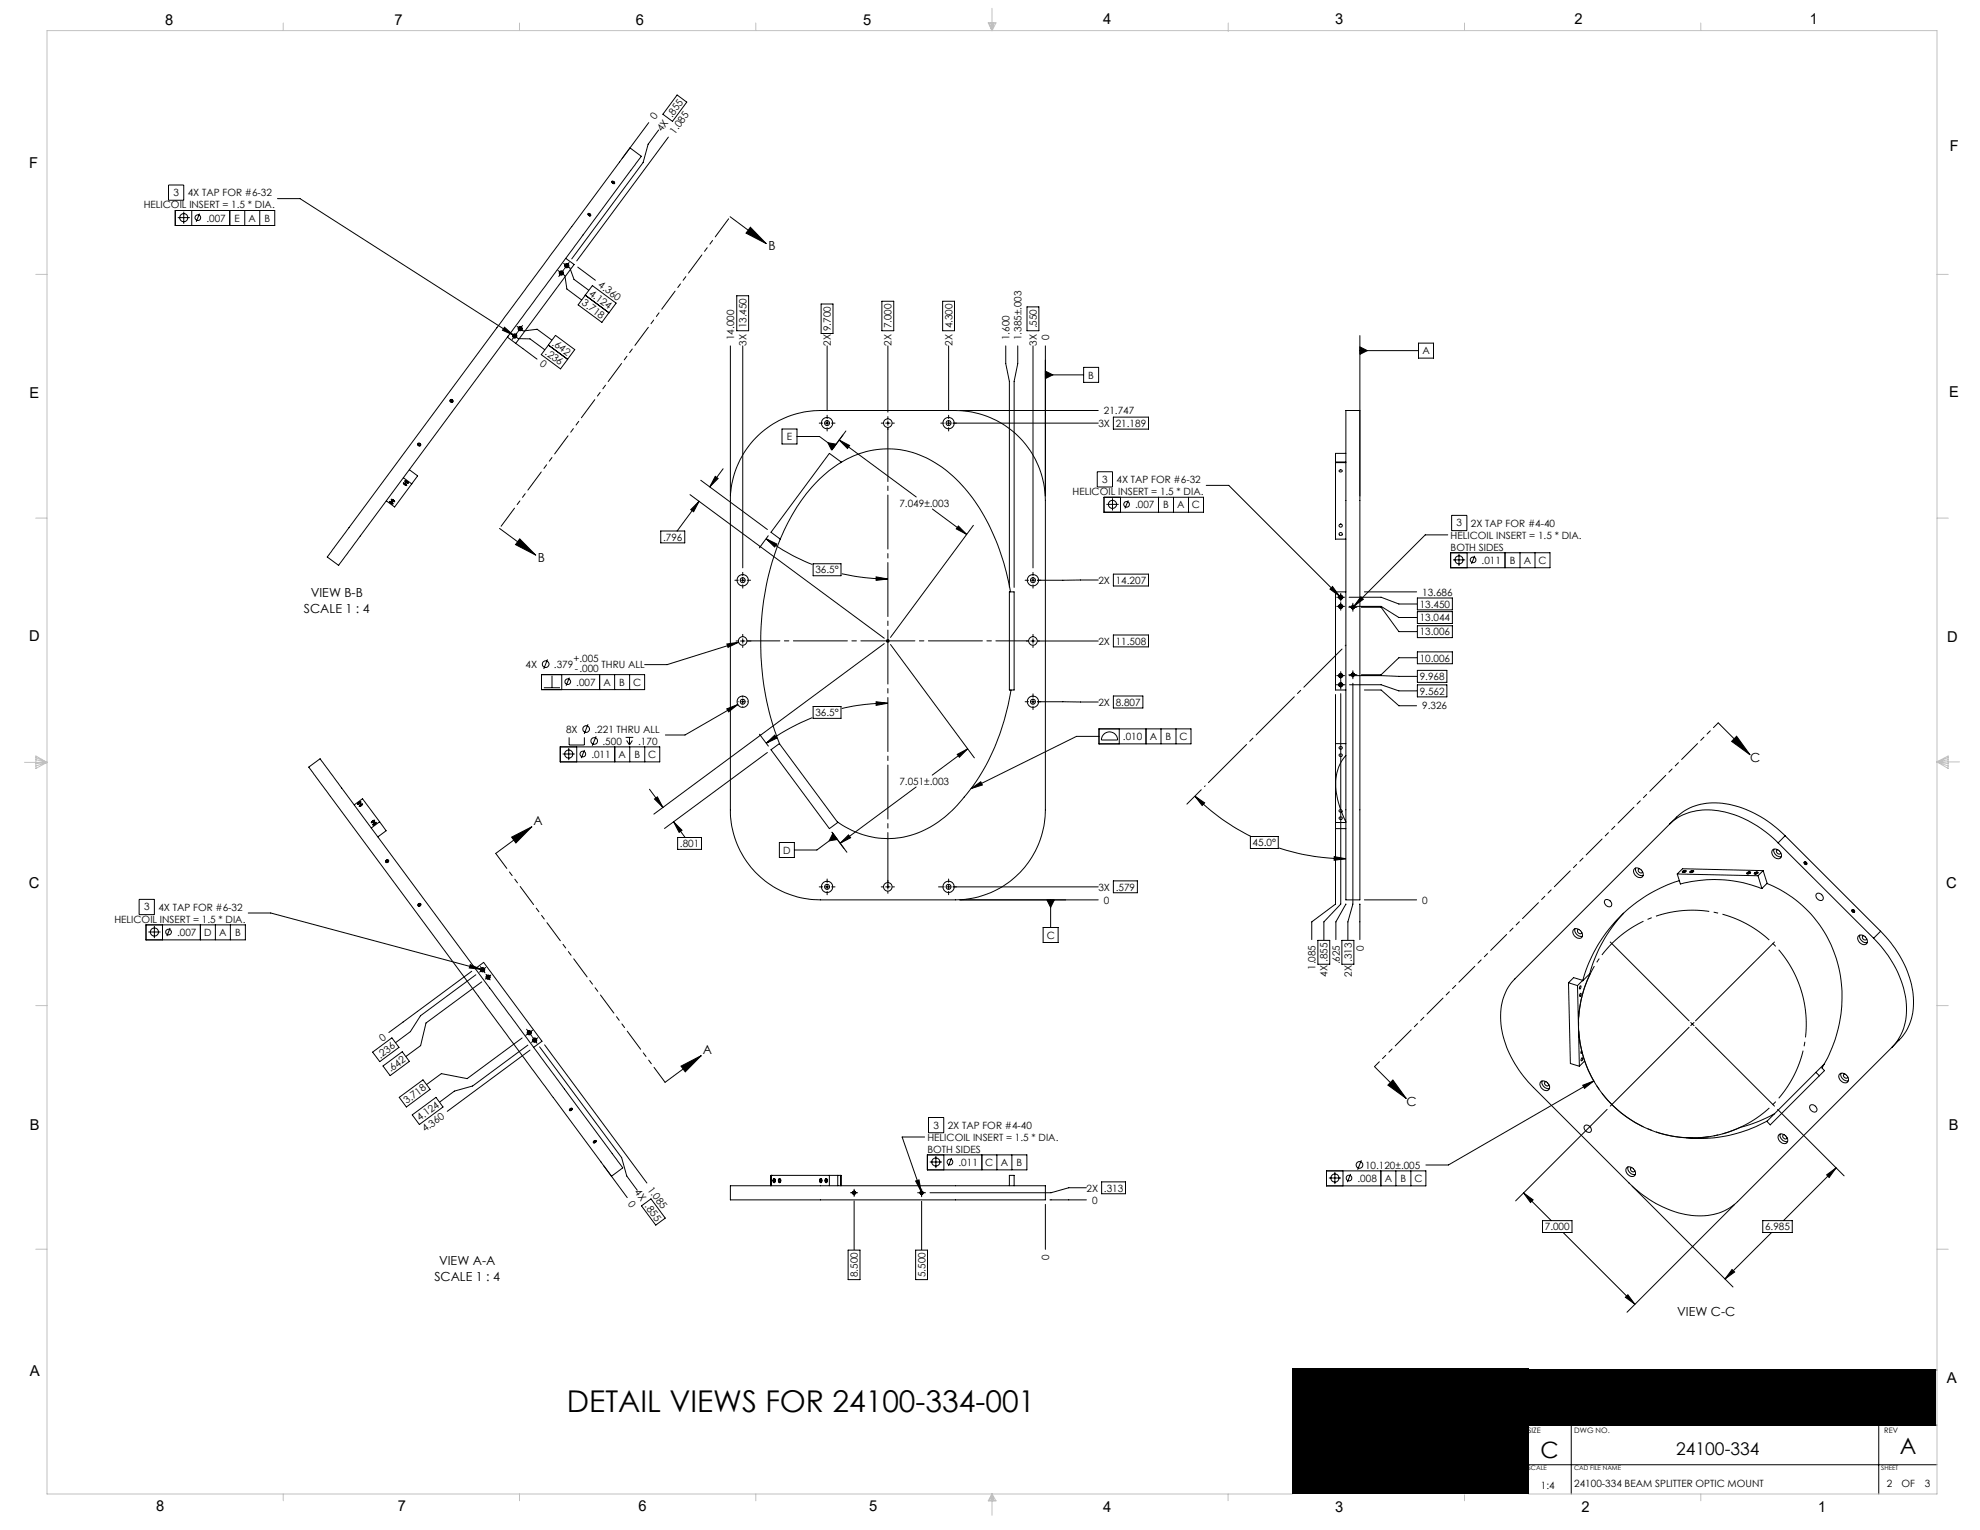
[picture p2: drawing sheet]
<svg xmlns="http://www.w3.org/2000/svg" width="559mm" height="432mm" viewBox="0 0 559 432" stroke-linecap="round" stroke-linejoin="round" font-family="sans-serif">
<g fill="none" stroke="#000" stroke-width=".28">
<path d="M183.1 34.6l-7.5 10.1M185.9 36.7l-3 4-1.4 5.2-20.1 27.2M188.6 38.7l-25.8 34.9M191.1 26.8l2.7 2-4 5.5-2.7-2.1zM47.6 52.2h4.3v4.3h-4.3zM49.5 59.4h28v4.2h-28zM51.9 59.7v3.4M54.1 59.4v4.2M64.8 59.4v4.2M69.1 59.4v4.2M73.3 59.4v4.2M78.3 56.1h6.4l60.2 38.5"/>
<path d="M172.7 51.2l.3-.1a.42 .42 0 0 1 .4 .3 .42 .42 0 0 1-.1 .5l-.6-.4zM172.8 51.2a.35 .35 0 0 1 .4 .1 .35 .35 0 0 1 0 .5l-.3-.2zM177.8 41.8l3.2 2.3-.1 .1-85.3 115.4-3.2-2.5zM50.2 61.4h3.4M56.3 60.3l-.9 2.3M157.4 76.3l1 .7M158.1 77.1l.4 .3M158.1 77l.3 .1M158.4 77.1l.2 .2M158.4 77l-.7 1M158.4 77l1 .8M159.1 74.3l.8 .7"/>
<path d="M159.1 76.1l-.7 .9M159.4 77.8l.6 3.8 4 3M159.7 72.9l2.3 1.7-16.4 22.3M159.9 75l-.6 .8M159.9 75l.9 .6M160.6 74.1l-.7 .9M160.8 75.6l1.2 3.2 4 3M163.1 75.4l4.9 3.7M166 60.3a.43 .43 0 0 1 .6 0 .43 .43 0 0 1-.2 .7l-.5-.5zM166 60.3h.2a.33 .33 0 0 1 .4 .2 .33 .33 0 0 1-.1 .4l-.4-.2zM206.1 61.2l10.2 7.6M211.8 64.1l4.5 4.7-5.8-3z"/>
<path d="M142.4 92.4l2.5 2.2-3.1-1.4zM143.2 95.1l2.4 1.8M144.3 94.1l1 .7M145.3 94.8l-.8 1M145.3 94.8l1 .8M145.6 96.9l6 4.5M145.9 92.1l.9 .6M146 93.8l-.7 1M146.3 95.6h3.3l4 3M146.6 92.5l.5 .4M146.8 92.7l-.6 .9M146.8 92.7l.9 .7 3.9-.5 4 3"/>
<path d="M147.5 91.9l-.7 .8M154.8 97.4l-2 2.7 5.4 4 2-2.7M154.8 97.4l5.4 4M154.8 97.4l2-2.7 5.4 4-2 2.7M165.2 83.3l6.6 5-1.9 2.7-6.7-5zM167.2 80.6l6.7 4.9-2 2.8-6.7-5zM206.1 97.6v42.4M207.9 83.5h3.4v9.8h-3.4zM209.6 97.6v62.7M231.7 85.8h3.4v8.3h-3.4zM233.4 97.6v18.3M248.9 85h3.3v8.3h-3.3z"/>
<path d="M250.6 97.6v18.7M266 85h3.4v8.3h-3.4zM267.7 97.6v18.3M283.8 97.6v5l1.1 5v58.2M287.2 97.6v5l-1 5v58.2M289.8 86.6h3.4v6.7h-3.4zM291.5 97.6v62.7M295 97.6v42.4M383.8 97.9l2.1 1.1-2.1 1zM383.8 99h16.5M383.8 94.7v45.3M400.3 96.8h4.3v4.3h-4.3z"/>
<path d="M231.2 119.4h1M232.8 119.4h1.3M233.4 117.2v.9M233.4 118.8v1.3M234.7 119.4h1M248.7 119.4h.6M249.9 119.4h1.3M250.6 117.6v.5M250.6 118.8v1.3M251.8 119.4h.6M265.5 119.4h1M267.1 119.4h1.3"/>
<path d="M267.7 117.2v.9M267.7 118.8v1.3M269 119.4h.9M269 119.4h41M270.9 115.9h39.1M295 104.7l2.1 1.1-2.1 1.1zM295 105.8h10.8M295 101.6v38.4M305.8 103.7h4.3v4.2h-4.3zM314.2 117.7h9.9v3.4h-9.9zM379.8 115.9h4v138.1h-4zM113.8 136.3l.4 .1 .6 .6-.5-.2z"/>
<path d="M113.8 134.8l2.4 1.8M114 136.3l.7 .6-.5-.2zM114.1 136.5l.5 .4zM114.3 135.7l.6 .3 .3 .4zM114.4 135.7l.7 .6-.6-.3zM114.5 135.9l.5 .3zM115.5 132.6l2.4 1.7-1.7 2.3M116.2 136.6l-4.8 6.5-2.4-1.7M194.7 139.6l54.9 40.5M197.8 135.5l18.8 13.9M201.9 134.4l.8 .6-2.4 2.4zM204.1 132.3l-3.8 5.1"/>
<path d="M213.2 123.6a25.6 25.6 0 0 1 18.3-7.7h38.1a25.5 25.5 0 0 1 25.4 25.4v87.3a25.4 25.4 0 0 1-25.4 25.4h-38.1a25.4 25.4 0 0 1-25.4-25.4v-87.3a25.2 25.2 0 0 1 7.1-17.7zM220.7 121.1h4.2v4.2h-4.2zM224.9 123.2h6.4l4 3M233.4 120.7v.9M233.6 125l2.4 .3-1.3 1.7zM236.8 124.2l3 1.5-.6 .9zM236.8 124.2l21.8 16.1M237.3 130.6a43.7 43.7 0 0 0-16.6 20.4l-.5 1.2M237.3 130.6a25 25 0 0 1 29.3 1.8 50.1 50.1 0 0 1 16.3 25.2l1.1 4 1.2 5.4M237.3 130.6l.1-.2-3.3-2.4-16.5 22.2 2.6 2M238.7 121.6l-3.9 5.3 3.1-4.1M250.6 120.7v.5"/>
<path d="M267.7 120.7v.9M309.7 133.1h4.3v4.3h-4.3zM340.4 137h6.4l31.2 31.2M376.9 130.6v21.6h2.9M376.9 130.6h2.9M376.9 130.4h2.9M378 132.7a.43 .43 0 0 1 .7-.1 .43 .43 0 0 1 0 .6 .43 .43 0 0 1-.7-.1zM379.8 128h-2.9v2.6M110 141.5l.5 .2 .4 .5-.6-.3zM110.1 141.6l.7 .5-.5-.2zM110.2 141.6l.5 .5zM110.5 140.9l.9 .7-.7-.3z"/>
<path d="M110.5 141l.8 .5-.5-.2zM110.7 141l.5 .4zM141 149.1l10.2 7.6M146.7 152.1l4.5 4.6-5.7-3zM186.5 149.9h6.8v3.3h-6.8zM194.9 143.8l2.4-2.3-1.5 2.9zM197.3 141.5l-6.2 8.4M216.2 152l3 1.5-.6 .9zM216.2 152l3.8 2.7 3 1.7 6.3 2.9M216.8 151.2l-2.5 3.4M220.2 152.2a79.8 79.8 0 0 0-.2 57.7M229.5 159.1h7.8v3.4h-7.8z"/>
<path d="M263.1 143.7l9.7 7.1M270.5 148.4l2.3 2.4-2.9-1.5zM274.7 148.3l-23.4 31.6M311.6 140.3h28.1v4.3h-28.1zM312.2 142.3h3.5M314 140.6v3.5M316.2 140.3v4.3M318.4 141.2l-.9 2.3M327 140.3v4.3M331.2 140.3v4.3M335.4 140.3v4.3M378.2 148h.3"/>
<path d="M408.6 151h-6.4l-20.1 20.1M409.4 156h28v4.2h-28zM409.7 145.5h4.3v4.3h-4.3zM410.1 158h3.4M411.8 156.3v3.4M414.1 156v4.2M416.2 156.9l-.9 2.2M424.7 156v4.2M429 156v4.2M433.2 156v4.2M207.4 163.8h1M209 163.8h1.3"/>
<path d="M209.6 161.5v1M209.6 163.1v1.3M209.6 165v1M209.6 179v.6M210.9 163.8h.9M237.6 161.9l6.4 1.1 6.6 .4M247.3 162.8l3.3 .6-3.3 .4zM284.9 167h1.3v27.7h-1.3zM289.3 163.8h1M290.9 163.8h1.3M291.5 161.5v1M291.5 163.1v1.3"/>
<path d="M291.5 165v1M291.5 179v.6M310 163.7l-17.2 .1M314.2 162h9.9v3.4h-9.9zM314.2 179.2h9.9v3.4h-9.9zM376.1 165.5l1.9 2.7-2.6-1.9zM377.3 168.6h2.2M377.3 171.1h2.2M378.4 167.5v2.2M378.4 170v2.2M379.8 167h-2.9v27.7h2.9M380.7 171.4h2.2"/>
<path d="M380.8 168.6h9l5 1.9h5M380.8 171.1h9l5 3.2h5M381.8 170.3v2.2M384.1 168.4l.7 .7-2.7 2zM384.2 171.4h5.6l5 6.9h5M385.1 167h14.7M400 168.8h9.9v3.3h-9.9zM400 172.6h9.9v3.4h-9.9zM400 176.6h9.9v3.4h-9.9zM152.8 190.4h29.1v4.2h-29.1zM153.5 194.1h4.5M154.5 186.1l-1 2.7"/>
<path d="M155.8 190.7v3.4M158.5 190.4v4.2M160.7 191.2l-.9 2.3M169.2 190.4v4.2M173.5 190.4v4.2M177.7 190.4v4.2M205.1 181.8l3.4-.5-3 1.4zM207.8 180.9h.6M208.2 198.8l-14.9 8.6h-5.5M208.3 198h.1M208.5 181.3l-20.2 6.3h-6.4M209 180.9h1.3"/>
<path d="M209 198h1.3M209.6 180.3v1.2M209.6 182.2v.5M209.6 196.7v.1M209.6 197.4v1.3M209.6 199.3v.1M210.9 180.9h1M210.9 198h.1M229.5 199.4h7.8v3.3h-7.8zM247.3 198l3.3 .5-3.3 .6zM249.6 181.6l-65.1 48.2M250 180.9h1.1"/>
<path d="M250.2 180.5l.7 .8M250.6 198.5l-6.6 .3-6.4 1.2M250.6 180.4v1M250.9 180.5l-.7 .8M251.3 181.9l23.7 32M285.3 194.7a60.2 60.2 0 0 1-16.6 34 24.9 24.9 0 0 1-24.1 7.2 25.5 25.5 0 0 1-8.3-3.9M289.3 198h1M289.7 180.9h.6M290.9 180.9h1.3M290.9 198h1.3M291.5 180.3v1.2M291.5 182.2v.5"/>
<path d="M291.5 195.8v1M291.5 197.4v1.3M291.5 199.3v1M292.8 198l17.2 .1M310 180.9h-17.2M314.2 196.4h8.3v3.4h-8.3zM376.9 196v59.2l-6.7 5v5M377.2 193.3h2.4M377.3 190.7h2.2M378.4 195.8v59.4l-4.8 5v5M378.4 189.5v2.3M378.4 192v2.5"/>
<path d="M380.7 190.4h2.2M380.8 190.7l19 .2M380.9 193.3h8.9l5 1.7h5M381.8 192.8v62.4l-1.4 5v5M381.8 189.3v2.3M385.1 194.7h4.7l5 4.5h5M399.8 185.6h-5l-5 4.8h-5.6M400 193.3h8.3v3.4h-8.3zM400 184h9.9v3.3h-9.9zM400 189.2h8.3v3.4h-8.3zM87.1 216.5l3.2-2.4 85.5 115.5-3.3 2.3zM158.1 210.8h28.1v4.2h-28.1z"/>
<path d="M158.8 212.8h3.4M160.5 211.1v3.4M160.6 208.1v2.2h4.3v-2.2M162.8 210.8v4.2M165 211.7l-1 2.3M165.9 204.4l-1 2.7M168.2 207.8l-1.1 2.7M173.5 210.8v4.2M176.6 208.1h2.1M176.8 209l.9 1.3M177.7 208.1v2.2M177.7 210.8v4.2"/>
<path d="M178.5 209l-.8 1.3M182 210.8v4.2M205.1 200.1l3.1-1.3-2.6 2.1zM214.3 207.2l2.6 3.4M216.3 209.8l2.4-2.3 .6 .8zM216.6 212.4l-29.1 21.4M217.6 211.6l2.4-1.7 16.4 22.2-2.3 1.8zM229.3 202.5l-7.3 3.5-5.7 3.8M270.2 212.9l2.9-1.6-2.3 2.4zM273.1 211.3l-10 7.5M310.2 207.8h-6.4l-29.8 14.8M311.5 207.3a2.31 2.31 0 0 1 2.5-.6 2.31 2.31 0 0 1 1.4 2.1h-4.6l.3-1z"/>
<path d="M315.9 205.7v4.2h-5.7v-4.2h25.9v4.2h-25.9M323.4 205.7v4.2M327.7 205.7v4.2M331.9 205.7v4.2M376.9 209.9h2.9M379.8 213.2a13.6 13.6 0 0 0-2 13.4l.6 1.9M484.9 204l9 9M490.1 207.8l3.8 5.2-5.2-3.8zM100 227.2l2.3-1.8 4.8 6.5M101.1 226.7l.8-.4-.3 .4-.6 .3zM101.2 226.7l.5-.3-.6 .5zM101.2 226.6l.6-.2-.8 .5z"/>
<path d="M101.5 227.4l.8-.5-.6 .6-.3 .1zM101.6 227.3l.5-.3-.3 .4h-.2zM101.6 227.2l.6-.2-.7 .5zM105 231.8l.7-.3-.3 .5-.6 .2zM105 231.9l.6-.3-.6 .5h-.2zM105 231.9l.5-.2-.3 .3zM105.4 232.4l.8-.3-.3 .5-.6 .2zM105.5 232.4l.6-.2-.8 .5zM105.6 232.4l.4-.1-.6 .4zM107.1 231.9l1.9 2.6-2.4 1.7M107.1 231.9l-2.3 1.8M144.4 236.3l5.7-3-4.5 4.6z"/>
<path d="M150.1 233.3l-10.2 7.6M183.3 222.7l3.8 5.2M184.7 225.5l.8-.6 1.6 3zM190.1 232l2.4 2.3-.8 .6zM190.1 232l3.3 4.4M191.2 236.4h6.8v3.3h-6.8zM220 237.8h4.2v4.2h-4.2zM235.1 235.2l1.2 1.7-2.3 .4zM235.7 236.1l-5.2 3.8h-6.3M237.1 238l2.4-2.4 .6 .8zM238.2 239.5l-3.4-4.6 4.2 5.6M258.6 222.1l-21.5 15.9"/>
<path d="M274 222.6l2.8-2 .4 .9zM337.2 224.7l2.8 1.9-.7 .7zM337.2 224.7a59.4 59.4 0 0 0 15.9 11.4M339 222.9l-4 4M352.9 236.1h7.9v3.4h-7.9zM361 239.3a62.2 62.2 0 0 0 18.8 3.1M376.9 232.1h2.9M376.9 233.9h2.9M378.4 228.5h.1a.35 .35 0 0 1 .3 .3 .35 .35 0 0 1-.2 .4M378.4 228.5a.41 .41 0 0 0-.5 .5 .41 .41 0 0 0 .7 .2M378.6 229.2l1.2 2.8M471.2 232.6l-43.7 43.7a16.4 16.4 0 0 0-3.4 15.6 32.2 32.2 0 0 0 8.7 15l26.9 27a29.1 29.1 0 0 0 21.3 9.2 14.4 14.4 0 0 0 9.4-4l43.6-43.6"/>
<path d="M471.2 232.6a16.6 16.6 0 0 1 16.5-3.2 32.5 32.5 0 0 1 14.1 8.5M471.2 232.6l1.9-2a16.6 16.6 0 0 1 16.6-3.2 32.1 32.1 0 0 1 14.1 8.5M500.3 239.8a1.68 1.68 0 0 1 1.9 .4 1.68 1.68 0 0 1 .2 2 1.73 1.73 0 0 1-1.8-.5 1.73 1.73 0 0 1-.3-1.9zM500.6 239.7a1.82 1.82 0 0 0 2.1 2.1M501.8 239.9a.63 .63 0 0 0-.2 .9 .63 .63 0 0 0 .9 0l.1-.1M501.8 237.9l27 26.9M503.8 235.9l-2 2M503.8 235.9l27 26.9M39.3 253.8h4.3v4.3h-4.3zM70.1 257.7h6.3l59.3 15.9M231.2 250.3h1M232.8 250.3h1.3"/>
<path d="M233.4 248.1v.9M233.4 249.7v1.2M233.4 251.6v.9M234.7 250.3h1M248.7 250.3h.6M249.9 250.3h1.3M250.6 248.5v.5M250.6 249.7v1.2M250.6 251.6v.5M251.8 250.3h.6M264.9 250.3h1.6M267.1 250.3h1.3"/>
<path d="M267.7 248.1v.9M267.7 249.7v1.2M267.7 251.6v.9M269 250.3h.9M269 250.3h41M270.9 254h29.8M270.9 254h39.1M295.5 254h2.1l-1.1 2.1zM296.5 254v7.8M314.2 248.6h6.8v3.4h-6.8zM376.6 241.8l3.2 .6-3.3 .4zM379.8 255.2l-2.8 5v5"/>
<path d="M383.8 255.2v10M385.1 254h14.7M453 254a1.23 1.23 0 0 1 1.5 .3 1.23 1.23 0 0 1 .1 1.5 1.32 1.32 0 0 1-1.4-.4 1.32 1.32 0 0 1-.2-1.4zM458.2 257.7a40.7 40.7 0 0 0-9.5 17.1M461.3 245.1a1.67 1.67 0 0 1 1.9 .5 1.67 1.67 0 0 1 .2 1.9 1.7 1.7 0 0 1-1.9-.4 1.7 1.7 0 0 1-.2-2zM461.6 245a1.9 1.9 0 0 0 2.1 2.1M462.7 245.2a.6 .6 0 0 0-.1 .9 .6 .6 0 0 0 .9-.1M473.4 246.7l.8 2.8a36.9 36.9 0 0 1 23 1.3M473.4 246.7l22.7 .5M474 248.5a41.2 41.2 0 0 0-27.3 28.3M474.8 246l.4-.3a.36 .36 0 0 1 .4-.1 .36 .36 0 0 1 .3 .3l-.4 .2a.45 .45 0 0 1-.7-.1zM474.9 245.9l.9-.2-.1 .3-.5 .2-.3-.1z"/>
<path d="M475 246l.1-.1a.27 .27 0 0 1 .3-.2 .27 .27 0 0 1 .2 .3l-.3 .1zM476.9 246.1l.4-.3a.36 .36 0 0 1 .4-.2 .36 .36 0 0 1 .3 .4l-.7 .3h-.3zM477.1 246l.6-.3 .2 .2-.7 .3zM477.1 246h.1a.27 .27 0 0 1 .3-.2 .27 .27 0 0 1 .2 .2l-.4 .2zM493 246.3l1-.2-.3 .5a.4 .4 0 0 1-.4 .1 .4 .4 0 0 1-.3-.4zM493.1 246.3l.5-.2 .4 .1-.6 .4h-.3zM493.3 246.3l.5-.1-.3 .3h-.3zM495.1 246.4l.4-.2a.4 .4 0 0 1 .4-.1 .4 .4 0 0 1 .3 .2l-.3 .3a.4 .4 0 0 1-.5 .2 .4 .4 0 0 1-.3-.4zM495.3 246.4l.6-.1-.3 .3zM495.3 246.3l.7-.1a.44 .44 0 0 1-.3 .4 .44 .44 0 0 1-.5-.1zM496.1 247.2l1.1 3.6M497.6 245.7l1.1 3.6-1.5 1.5"/>
<path d="M497.6 245.7l-22.8-.5-1.4 1.5M497.6 245.7l-1.5 1.5M498.7 249.3a34.5 34.5 0 0 1 20.1 41.1 40.1 40.1 0 0 1-4.6 11l.7 .8-15.3 15.3-.9-1 16.2-16.3M509.2 243.3a.43 .43 0 0 1 .6 .1 .43 .43 0 0 1-.2 .6l-.4-.2zM512.6 252.4a1.2 1.2 0 0 1 1.5 .1 1.2 1.2 0 0 1 .1 1.6 1.37 1.37 0 0 1-1.6-1.7zM41.2 261h28.1v4.3h-28.1zM41.9 263h3.4M43.6 261.3v3.5M45.9 261v4.3M48 261.9l-.9 2.3M56.6 261v4.3M60.8 261v4.3"/>
<path d="M65 261v4.3M132.7 272.2l3 1.4-3.3-.4zM133.1 274.1l-23.4 17.3M134.2 273.4l2.3-1.8 16.5 22.3-2.4 1.7M134.3 275.1l-15.6 11.6-2.9 4.4-4 3M135.6 272.8l.6 .9M136 277.1l-15.8 11.6-1.5 6.4-4 3M136.2 273.7l.7 .9M136.2 273.7l-.9 .7M137.1 273l-.9 .7M137.2 275l.6 .8M137.8 275.8l.5 .7"/>
<path d="M137.8 275.8l-.9 .5M138.1 275.7l-.6 .3M138.5 275.2l-.7 .6M294.4 261.8h4.2v4.2h-4.2zM371.9 265.4h3.4v6.7h-3.4zM378.7 265.4h3.4v6.7h-3.4zM442.7 277.4l2.5 .8M442.7 277.4l.5 22.7 2.5 .8M444.2 262.3a1.67 1.67 0 0 1 1.9 .4 1.67 1.67 0 0 1 .2 2 1.7 1.7 0 0 1-1.9-.5 1.7 1.7 0 0 1-.2-1.9zM444.5 262.1a1.9 1.9 0 0 0 2.1 2.2M445.2 278.2l.5 22.7M445.6 262.3a.6 .6 0 0 0-.2 1 .6 .6 0 0 0 1-.2"/>
<path d="M445.9 278.3l.3-.1v.4a.34 .34 0 0 1-.1 .4 .34 .34 0 0 1-.4 0zM446.7 276.7v.1M446.7 276.7l-2.6-.8-1.4 1.5M446.7 276.7l-1.5 1.5M448.7 274.8a33.2 33.2 0 0 0-2.3 21.7M448.7 274.8l-2 2M454.4 265.9l22.3 22.2M500.8 265.9l-22.3 22.2M524.4 264.2a1.61 1.61 0 0 1 2.1 .2 1.61 1.61 0 0 1 .2 2.1 1.75 1.75 0 0 1-1.8-.5 1.75 1.75 0 0 1-.5-1.8zM524.9 263.9a1.9 1.9 0 0 0 2.1 2.1M526 264.1a.6 .6 0 0 0-.2 .9 .6 .6 0 0 0 1-.1M528.8 264.8a29.4 29.4 0 0 1 9.3 20.5 14.6 14.6 0 0 1-4.1 10.2"/>
<path d="M530.8 262.8a28.7 28.7 0 0 1 9.2 21.4 14.3 14.3 0 0 1-4 9.3l-2 2M530.8 262.8l-2 2M105.2 296.9l5.4-4 2 2.7-5.4 4zM147.4 292.9l-15.6 11.5-7.2-1.4-4.1 3M148.6 290.5l1.5 2M149 295l-15.6 11.5-5.2 1.4-4 3M149.4 291.1l-.4 .3M149.5 291.1l-.5 .4M149.6 296.4l-23.4 17.3M150.2 292.7l.7 .8M150.4 290.7l-2 1.5M150.9 293.5l.7 .9"/>
<path d="M150.9 293.5l-.9 .7M151.2 293.6l-.3 .3M151.8 292.9l-.9 .6M152.3 295.5l23.1 31.2 1.5 5.2 2.9 4M153.7 294.9l28.9 39M197.9 297.9l-10.2 7.6M446 280.4h.1a.44 .44 0 0 1 .2 .4 .44 .44 0 0 1-.3 .4h-.1a.44 .44 0 0 1-.2-.4 .44 .44 0 0 1 .3-.4zM446.4 296.5l-.2 .7 .3-.2M446.4 296.5l.1 .5M446.4 298.6h.2l.1 .3a.33 .33 0 0 1-.1 .4 .33 .33 0 0 1-.4 0zM446.5 297l.7 2.3M447.2 299.3a32.2 32.2 0 0 0 28.8 21.8"/>
<path d="M447.2 299.3l-1.5 1.6M476.7 289.9l-22.3 22.3M477.2 288.6l.4 .4M477.6 289l.5 .5M477.6 289l-.4 .5M478.1 288.6l-.5 .4M478.5 289.9l22.3 22.3M108.1 300.8l5.4-4 2 2.7-5.4 4.1zM112.7 309.7l6.7-4.9 2 2.6-6.7 5zM116.3 314.6l6.7-4.9 2 2.7-6.6 5zM160.9 312.9l.1-.1a.33 .33 0 0 1 .5 .1 .33 .33 0 0 1-.3 .5h-.1a.28 .28 0 0 1-.4 0 .28 .28 0 0 1 .2-.5zM160.9 313l.2-.2a.26 .26 0 0 1 .4 .2 .26 .26 0 0 1-.3 .3h-.4z"/>
<path d="M192.2 300.9l5.7-3-4.5 4.6zM262 315.4h4.3v4.3h-4.3zM387.9 301l9 9M393.1 304.8l3.8 5.2-5.2-3.8zM434.9 305.3a1.66 1.66 0 0 1 1.9 .4 1.66 1.66 0 0 1 .2 1.9 1.7 1.7 0 0 1-1.9-.4 1.7 1.7 0 0 1-.2-1.9zM435.2 305.1a1.86 1.86 0 0 0 2.1 2.1M436.3 305.3a.6 .6 0 0 0-.1 1 .6 .6 0 0 0 .9-.2M446.7 306.3l3.1-1.2-2.6 2.1zM447.1 317.8a1.2 1.2 0 0 1 1.6 .2 1.2 1.2 0 0 1 .1 1.5 1.37 1.37 0 0 1-1.7-1.7zM449.8 305.1l-41 23.7h-6.4M453.6 313.1l-25.9 25.8M498.8 316.3a38.6 38.6 0 0 1-22.8 4.8"/>
<path d="M500.8 314.3l-.3 .2a38.6 38.6 0 0 1-9.4 3.7 32 32 0 0 1-15.1 2.9M501.7 313.1l18.8 18.8M510.9 312a1.23 1.23 0 0 1 1.5 .2 1.23 1.23 0 0 1 .1 1.6 1.32 1.32 0 0 1-1.4-.4 1.32 1.32 0 0 1-.2-1.4zM512.5 302.6l1 1M519.1 303.2a1.63 1.63 0 0 1 2 .3 1.63 1.63 0 0 1 .2 2 1.78 1.78 0 0 1-2.2-2.3zM519.5 302.9a1.86 1.86 0 0 0 2.2 2.1M520.7 303.1a.6 .6 0 0 0-.2 1 .6 .6 0 0 0 1-.2M167.6 322.1a.32 .32 0 0 1 .4-.3 .32 .32 0 0 1 .2 .4 .38 .38 0 0 1-.3 .4 .38 .38 0 0 1-.4-.4zM167.6 322.1l.5-.2a.31 .31 0 0 1-.1 .5 .31 .31 0 0 1-.5-.2zM167.8 322.1l.3 .1a.26 .26 0 0 1-.2 .2 .26 .26 0 0 1-.3-.1zM170.4 329l6.6 9M206.1 334.6h88.9v4h-88.9z"/>
<path d="M217.6 331.7h.1M217.6 331.7h19.8v2.9M217.6 331.7v2.9M218.3 332.7a.47 .47 0 0 1 .6 .2 .47 .47 0 0 1-.1 .6 .42 .42 0 0 1-.6 .1 .42 .42 0 0 1 0-.6zM218.4 332.8a.38 .38 0 0 1 .4 .4 .38 .38 0 0 1-.5 .3zM219.8 332.7a.54 .54 0 0 1 .7 .4 .54 .54 0 0 1-.4 .7 .61 .61 0 0 1-.3-1.1zM219.8 332.8a.36 .36 0 0 1 .5 .4 .36 .36 0 0 1-.5 .3zM231.4 332.7a.54 .54 0 0 1 .7 .4 .54 .54 0 0 1-.4 .7l-.3-.2zM231.5 332.8a.38 .38 0 0 1 .4 .4 .38 .38 0 0 1-.4 .3zM232.9 332.7a.54 .54 0 0 1 .7 .4 .54 .54 0 0 1-.3 .7 .61 .61 0 0 1-.4-1.1zM233 332.8a.35 .35 0 0 1 .4 .4 .35 .35 0 0 1-.4 .3zM234.1 331.7v2.9"/>
<path d="M236.4 331.7v2.9M237.3 331.7v2.9M240 336.6h2M241.1 338.9v13.7M241.1 335.6v2M258.4 333.3l1-.3 .6 3.3zM259 336.6h2.2M260.1 339v13.6M260.1 335.5v2.2M260.9 320.9h-6.3l5.4 15.4M261.7 325.9h28.1v4.3h-28.1zM262.4 327.9h3.5"/>
<path d="M264.1 326.2v3.5M266.4 325.9v4.3M268.6 326.8l-.9 2.3M277.1 325.9v4.3M281.3 325.9v4.3M284.9 334.6v-2.9h1.3v2.9M285.6 325.9v4.3M295 339.9v12.7M296.3 338.6h10.3M306.6 335.2h-5l-5 1.4h-34.1M310.9 333.6h6.7v3.3h-6.7zM374.4 330.4h28v4.3h-28z"/>
<path d="M375 332.5h3.5M376.7 330.8v3.4M379 330.4v4.3M381.2 331.3l-.9 2.3M384.2 327.4l-1 2.7M389.7 330.4v4.3M393.9 330.4v4.3M398.2 330.4v4.3M430 336.7l2.7 1.9-.8 .8zM430 336.7l7.8 7.8M459 329.7a1.63 1.63 0 0 1 2.6 1.3 1.09 1.09 0 0 1-.8 1.1 1.09 1.09 0 0 1-1.3-.6 1.54 1.54 0 0 1-.5-1.8zM459.4 329.4a1.9 1.9 0 0 0 2.1 2.1"/>
<path d="M460.6 329.5a.6 .6 0 0 0-.2 1 .6 .6 0 0 0 1-.2M460.6 334.8l28.5 28.4M502.1 320.2a1.67 1.67 0 0 1 1.9 .5 1.67 1.67 0 0 1 .2 1.9 1.7 1.7 0 0 1-1.9-.5 1.7 1.7 0 0 1-.2-1.9zM502.4 320.1a1.86 1.86 0 0 0 2.1 2.1M503.5 320.3a.6 .6 0 0 0-.1 .9 .6 .6 0 0 0 .9-.1M515.5 331.6l2.7-2-2 2.7zM518.2 329.6l-14.9 14.9M181 340.3l2.7-2 4 5.5-2.6 2zM239.4 352.8h3.3v8.3h-3.3zM258.4 352.8h3.4v8.3h-3.4zM435.3 344.5h8.4v3.3h-8.4zM441.1 347.8l20.3 20.3"/>
<path d="M488.8 358.3l.7 .7-2.7 2zM489.5 340l-30.3 30.3M497.5 344.5h8.3v3.3h-8.3zM500 347.8l-13.2 13.2M458.7 366.1l.7-.7 2 2.7zM546.1 386.6h.6M431.3 413.4h115.4M443.4 402.5v19.1M530.2 402.5v19.1M546.1 402.2h.6"/>
<circle cx="173" cy="51.5" r=".23"/>
<circle cx="51.8" cy="61.4" r="1.14"/>
<circle cx="55.9" cy="61.4" r=".8"/>
<circle cx="158.4" cy="77" r=".6"/>
<circle cx="158.4" cy="77" r=".47"/>
<circle cx="158.4" cy="77.1" r=".34"/>
<circle cx="159.9" cy="75" r=".46"/>
<circle cx="160" cy="75" r=".34"/>
<circle cx="160" cy="75" r=".58"/>
<circle cx="166.3" cy="60.6" r=".22"/>
<circle cx="145.3" cy="94.8" r=".6"/>
<circle cx="145.3" cy="94.8" r=".34"/>
<circle cx="145.3" cy="94.8" r=".47"/>
<circle cx="146.8" cy="92.7" r=".47"/>
<circle cx="146.8" cy="92.8" r=".34"/>
<circle cx="146.8" cy="92.8" r=".59"/>
<circle cx="127.4" cy="113.2" r=".36"/>
<circle cx="127.4" cy="113.2" r=".26"/>
<circle cx="127.5" cy="113.1" r=".44"/>
<circle cx="233.4" cy="119.4" r=".7"/>
<circle cx="233.4" cy="119.4" r="1.58"/>
<circle cx="250.6" cy="119.4" r="1.2"/>
<circle cx="267.7" cy="119.4" r=".7"/>
<circle cx="267.7" cy="119.4" r="1.58"/>
<circle cx="118.3" cy="125.5" r=".36"/>
<circle cx="118.3" cy="125.5" r=".27"/>
<circle cx="118.3" cy="125.5" r=".45"/>
<circle cx="314" cy="142.3" r="1.13"/>
<circle cx="317.9" cy="142.3" r=".81"/>
<circle cx="378.4" cy="148.4" r=".44"/>
<circle cx="378.4" cy="150.8" r=".45"/>
<circle cx="411.8" cy="158" r="1.14"/>
<circle cx="415.8" cy="158" r=".81"/>
<circle cx="209.6" cy="163.7" r=".69"/>
<circle cx="209.6" cy="163.7" r="1.58"/>
<circle cx="291.5" cy="163.7" r=".69"/>
<circle cx="291.5" cy="163.7" r="1.58"/>
<circle cx="378.4" cy="171.1" r=".46"/>
<circle cx="378.4" cy="168.6" r=".46"/>
<circle cx="378.4" cy="168.6" r=".34"/>
<circle cx="378.4" cy="171.1" r=".6"/>
<circle cx="378.4" cy="168.6" r=".6"/>
<circle cx="378.4" cy="171.1" r=".34"/>
<circle cx="381.8" cy="171.4" r=".38"/>
<circle cx="381.8" cy="171.4" r=".29"/>
<circle cx="381.8" cy="171.4" r=".48"/>
<circle cx="154" cy="187.4" r=".94"/>
<circle cx="160.2" cy="192.4" r=".8"/>
<circle cx="209.6" cy="180.9" r="1.21"/>
<circle cx="209.6" cy="198" r=".69"/>
<circle cx="209.6" cy="198" r="1.58"/>
<circle cx="291.5" cy="180.9" r="1.21"/>
<circle cx="291.5" cy="198" r=".69"/>
<circle cx="291.5" cy="198" r="1.58"/>
<circle cx="378.4" cy="190.7" r=".34"/>
<circle cx="378.4" cy="193.3" r=".34"/>
<circle cx="378.4" cy="193.2" r=".47"/>
<circle cx="378.4" cy="190.7" r=".47"/>
<circle cx="378.4" cy="190.7" r=".59"/>
<circle cx="378.4" cy="193.2" r=".59"/>
<circle cx="381.8" cy="190.4" r=".38"/>
<circle cx="381.8" cy="190.4" r=".29"/>
<circle cx="381.8" cy="190.4" r=".48"/>
<circle cx="160.5" cy="212.8" r="1.15"/>
<circle cx="164.5" cy="212.8" r=".8"/>
<circle cx="165.4" cy="205.8" r=".94"/>
<circle cx="167.7" cy="209.1" r=".94"/>
<circle cx="378.4" cy="213.1" r=".43"/>
<circle cx="378.4" cy="211" r=".42"/>
<circle cx="378.4" cy="230.9" r=".43"/>
<circle cx="109.3" cy="243" r=".25"/>
<circle cx="109.3" cy="243.1" r=".36"/>
<circle cx="109.3" cy="243" r=".45"/>
<circle cx="118.4" cy="255.3" r=".26"/>
<circle cx="118.4" cy="255.4" r=".35"/>
<circle cx="118.4" cy="255.3" r=".45"/>
<circle cx="233.4" cy="250.3" r=".69"/>
<circle cx="233.4" cy="250.3" r="1.58"/>
<circle cx="250.6" cy="250.3" r="1.2"/>
<circle cx="267.7" cy="250.3" r=".69"/>
<circle cx="267.7" cy="250.3" r="1.58"/>
<circle cx="509.5" cy="243.7" r=".26"/>
<circle cx="509.6" cy="243.6" r=".33"/>
<circle cx="523" cy="257.1" r=".25"/>
<circle cx="523.1" cy="257.1" r=".44"/>
<circle cx="523.1" cy="257.1" r=".33"/>
<circle cx="43.6" cy="263" r="1.14"/>
<circle cx="47.6" cy="263" r=".8"/>
<circle cx="136.2" cy="273.7" r=".34"/>
<circle cx="136.2" cy="273.7" r=".46"/>
<circle cx="136.2" cy="273.7" r=".58"/>
<circle cx="137.7" cy="275.8" r=".6"/>
<circle cx="137.8" cy="275.8" r=".47"/>
<circle cx="137.8" cy="275.8" r=".34"/>
<circle cx="149.4" cy="291.5" r=".47"/>
<circle cx="149.4" cy="291.4" r=".34"/>
<circle cx="149.4" cy="291.5" r=".58"/>
<circle cx="150.9" cy="293.5" r=".35"/>
<circle cx="150.9" cy="293.5" r=".6"/>
<circle cx="150.9" cy="293.5" r=".47"/>
<circle cx="161.1" cy="313.1" r=".24"/>
<circle cx="218.5" cy="333.2" r=".27"/>
<circle cx="220" cy="333.2" r=".28"/>
<circle cx="231.7" cy="333.2" r=".27"/>
<circle cx="233.2" cy="333.2" r=".27"/>
<circle cx="241" cy="336.6" r=".27"/>
<circle cx="241" cy="336.6" r=".48"/>
<circle cx="241" cy="336.6" r=".38"/>
<circle cx="260.1" cy="336.6" r=".29"/>
<circle cx="260.1" cy="336.6" r=".48"/>
<circle cx="260.1" cy="336.6" r=".38"/>
<circle cx="264.1" cy="327.9" r="1.13"/>
<circle cx="268.1" cy="327.9" r=".81"/>
<circle cx="376.7" cy="332.5" r="1.15"/>
<circle cx="380.7" cy="332.5" r=".8"/>
<circle cx="383.7" cy="328.8" r=".94"/>
</g>
<g fill="none" stroke="#c0c0c0" stroke-width=".28">
<path d="M79.9 6.5v2.1M146.6 6.5v2.1M213.3 6.5v2.1M278.9 6.5h2.2l-1.1 2.1zM279.1 6.5l.9 2.1M279.6 6.5l.4 2.1M280 2.4v6.2M280.3 6.5l-.3 2.1M280.6 6.5l-.6 2.1M346.6 6.5v2.4M413.3 6.5v2.1M480 6.5v2.1"/>
<path d="M10.1 77.4h3.2M546.7 77.4h3.1M10.1 146.2h3.2M546.7 146.2h3.1M6.9 215.2h6.4M10.1 213.4l3.2 1.8-3.2 1.7zM10.1 213.8l3.2 1.4M10.1 214.4l3.2 .8M13.3 215.2l-3.2 1M13.3 215.2l-3.2 .3M546.7 215l3.1 .5M546.7 215l3.1 1.2"/>
<path d="M546.7 215l3.1-1.6v3.5zM546.7 215h6.3M549.8 214.4l-3.1 .6M549.8 213.8l-3.1 1.2M10.1 283.8h3.2M546.7 283.8h3.1M10.1 352.6h3.2M546.7 352.6h3.1M79.9 421.6v1.9M146.6 421.6v1.9M213.3 421.6v1.9M280 421.6v6.1"/>
<path d="M280 421.6l1.1 2h-2.2zM280 421.6l.6 2M280 421.6l-.9 2M280 421.6l-.4 2M280 421.6l.3 2M346.6 421.6v1.9M364.7 421.6h-351.4v-413h533.4v413h-115.4M413.3 421.9v1.6M480 421.6v1.9"/>
</g>
<path d="M508.4 279.6a32.1 32.1 0 0 0-53.9-12.9 32.1 32.1 0 0 0 14.8 53.3 32.1 32.1 0 0 0 39.5-38.8l-.4-1.6" fill="none" stroke="#000" stroke-width=".28" stroke-dasharray="15.2 1.3 1.3 1.3" stroke-dashoffset="1.9" stroke-linecap="butt"/>
<path d="M139.9 240.8l47.8 64.7" fill="none" stroke="#000" stroke-width=".28" stroke-dasharray="6.3 1.3 1.3 1.3 1.3 1.3" stroke-dashoffset="1.1"/>
<path d="M206.1 61.2l-65.1 87.9" fill="none" stroke="#000" stroke-width=".28" stroke-dasharray="6.3 1.3 1.3 1.3 1.3 1.3" stroke-dashoffset="-.7"/>
<path d="M484.9 204l-97 97" fill="none" stroke="#000" stroke-width=".28" stroke-dasharray="6.3 1.3 1.3 1.3 1.3 1.3" stroke-dashoffset="4.4"/>
<path d="M210.8 180.9h79.5" fill="none" stroke="#000" stroke-width=".28" stroke-dasharray="15.2 1.3 1.3 1.3" stroke-dashoffset="6"/>
<path d="M250.6 250.3v-129.7" fill="none" stroke="#000" stroke-width=".28" stroke-dasharray="15.2 1.3 1.3 1.3" stroke-dashoffset="-.1"/>
<path d="M379.9 182.1l-40 39.9" fill="none" stroke="#000" stroke-width=".28" stroke-dasharray="15.2 1.3 1.3 1.3" stroke-dashoffset="-1.6"/>
<g fill="#000">
<path d="M401.3 386.3h145v16h-145zM364.9 386.3h66.6v35.4h-66.6z"/>
<path d="M270.5 148.4l2.3 2.4-2.9-1.5zM236.8 124.2l3 1.5-.6 .9zM270.2 212.9l2.9-1.6-2.3 2.4zM239.5 235.6l.6 .8-3 1.6zM247.3 198l3.3 .5-3.3 .6zM216.3 209.8l2.4-2.3 .6 .8zM216.2 152l3 1.5-.6 .9zM247.3 162.8l3.3 .6-3.3 .4zM184.7 225.5l.8-.6 1.6 3zM190.1 232l2.4 2.3-.8 .6zM197.3 141.5l-1.5 2.9-.9-.6zM201.9 134.4l.8 .6-2.4 2.4zM337.2 224.7l2.8 1.9-.7 .7zM376.6 241.8l3.2 .6-3.3 .4z"/>
<path d="M205.1 200.1l.5 .8 2.6-2.1zM205.1 181.8l.4 .9 3-1.4zM132.7 272.2l-.3 1 3.3 .4zM384.1 168.4l-2 2.7 2.7-2zM376.1 165.5l-.7 .8 2.6 1.9zM142.4 92.4l-.6 .8 3.1 1.4zM258.4 333.3l1.6 3-.6-3.3zM446.7 306.3l.5 .9 2.6-2.1zM458.7 366.1l.7-.7 2 2.7zM430 336.7l2.7 1.9-.8 .8zM488.8 358.3l.7 .7-2.7 2zM515.5 331.6l2.7-2-2 2.7z"/>
<path d="M144.4 236.3l5.7-3-4.5 4.6zM192.2 300.9l5.7-3-4.5 4.6zM211.8 64.1l4.5 4.7-5.8-3zM146.7 152.1l4.5 4.6-5.7-3zM490.1 207.8l3.8 5.2-5.2-3.8zM393.1 304.8l3.8 5.2-5.2-3.8z"/>
<path d="M274 222.6l2.8-2 .4 .9zM295 104.7l2.1 1.1-2.1 1.1zM295.5 254l1 2.1 1.1-2.1zM235.1 235.2l-1.1 2.1 2.3-.4zM233.6 125l1.1 2 1.3-1.7zM383.8 97.9l2.1 1.1-2.1 1z"/>
</g>
<text font-size="8.5" x="160" y="398.4">DETAIL VIEWS FOR 24100-334-001</text>
<g font-size="6.3">
<text x="434.7" y="411.6">C</text>
<text x="536.2" y="410.5">A</text>
</g>
<text font-size="4.9" x="473.1" y="410.5">24100-334</text>
<g font-size="4.2">
<text x="46.6" y="6.9">8</text>
<text x="111.3" y="6.9">7</text>
<text x="179.5" y="6.9">6</text>
<text x="243.6" y="7">5</text>
<text x="311.3" y="6.8">4</text>
<text x="376.8" y="6.9">3</text>
<text x="444.3" y="6.9">2</text>
<text x="510.7" y="6.8">1</text>
<text x="8.2" y="47.4">F</text>
<text x="550.3" y="42.6">F</text>
<text x="8.4" y="112.3">E</text>
<text x="550.1" y="112">E</text>
<text x="8.2" y="181">D</text>
<text x="549.6" y="181.2">D</text>
<text x="8.2" y="250.5">C</text>
<text x="549.2" y="250.7">C</text>
<text x="8.4" y="318.8">B</text>
<text x="550" y="319">B</text>
<text x="8.4" y="388.4">A</text>
<text x="549.4" y="390.2">A</text>
<text x="44.1" y="426.6">8</text>
<text x="112.2" y="426.6">7</text>
<text x="180.2" y="426.6">6</text>
<text x="245.3" y="426.6">5</text>
<text x="311.3" y="426.7">4</text>
<text x="376.8" y="426.7">3</text>
<text x="446.4" y="426.7">2</text>
<text x="513.1" y="426.7">1</text>
</g>
<g font-size="3.5">
<text x="216.9" y="70.6">B</text>
<text x="151.8" y="158.5">B</text>
<text x="85.8" y="173">SCALE 1 : 4</text>
<text x="87.7" y="168.4">VIEW B-B</text>
<text x="493.9" y="215.1">C</text>
<text x="150.6" y="232.7">A</text>
<text x="198.4" y="297.4">A</text>
<text x="396.9" y="312.1">C</text>
<text x="123.9" y="357.1">VIEW A-A</text>
<text x="122.6" y="361.6">SCALE 1 : 4</text>
<text x="473.3" y="371.4">VIEW C-C</text>
</g>
<g font-size="2.8">
<text x="184.9" y="34" transform="rotate(-54 184.9 34)">0</text>
<text x="186.8" y="37.3" transform="rotate(-54 186.8 37.3)">4X .855</text>
<text x="190.4" y="38.1" transform="rotate(-54 190.4 38.1)">1.085</text>
<text x="40.6" y="58.8">HELICOIL INSERT = 1.5 * DIA.</text>
<text x="48.9" y="55.4">3</text>
<text x="53" y="55.4">4X TAP FOR #6-32</text>
<text x="58.2" y="62.6">.007</text>
<text x="66.2" y="62.6">E</text>
<text x="70.2" y="62.6">A</text>
<text x="74.6" y="62.6">B</text>
<text x="166.1" y="83.2" transform="rotate(36 166.1 83.2)">4.124</text>
<text x="168.7" y="80.9" transform="rotate(36 168.7 80.9)">4.360</text>
<text x="164.1" y="85.9" transform="rotate(36 164.1 85.9)">3.718</text>
<text x="210.7" y="92.7" transform="rotate(-90 210.7 92.7)">13.450</text>
<text x="234.5" y="93.5" transform="rotate(-90 234.5 93.5)">9.700</text>
<text x="251.6" y="92.7" transform="rotate(-90 251.6 92.7)">7.000</text>
<text x="268.8" y="92.7" transform="rotate(-90 268.8 92.7)">4.300</text>
<text x="292.6" y="92.7" transform="rotate(-90 292.6 92.7)">.550</text>
<text x="153.7" y="100" transform="rotate(36 153.7 100)">.236</text>
<text x="155.7" y="97.2" transform="rotate(36 155.7 97.2)">.642</text>
<text x="207.2" y="96.1" transform="rotate(-90 207.2 96.1)">14.000</text>
<text x="210.7" y="97.6" transform="rotate(-90 210.7 97.6)">3X</text>
<text x="234.5" y="97.6" transform="rotate(-90 234.5 97.6)">2X</text>
<text x="251.6" y="97.6" transform="rotate(-90 251.6 97.6)">2X</text>
<text x="268.8" y="97.6" transform="rotate(-90 268.8 97.6)">2X</text>
<text x="284.9" y="96.1" transform="rotate(-90 284.9 96.1)">1.600</text>
<text x="288.3" y="96.1" transform="rotate(-90 288.3 96.1)">1.385±.003</text>
<text x="292.6" y="97.6" transform="rotate(-90 292.6 97.6)">3X</text>
<text x="296.1" y="96.1" transform="rotate(-90 296.1 96.1)">0</text>
<text x="401.4" y="100">A</text>
<text x="152.2" y="103.1" transform="rotate(36 152.2 103.1)">0</text>
<text x="307.1" y="106.9">B</text>
<text x="311.5" y="116.9">21.747</text>
<text x="222.1" y="124.2">E</text>
<text x="310" y="120.5">3X</text>
<text x="314.9" y="120.5">21.189</text>
<text x="311" y="136.3">3</text>
<text x="315.1" y="136.3">4X TAP FOR #6-32</text>
<text x="253.8" y="143">7.049±.003</text>
<text x="302.7" y="139.7">HELICOIL INSERT = 1.5 * DIA.</text>
<text x="320.4" y="143.5">.007</text>
<text x="328.3" y="143.5">B</text>
<text x="332.3" y="143.5">A</text>
<text x="336.4" y="143.5">C</text>
<text x="411.1" y="148.6">3</text>
<text x="415.1" y="148.6">2X TAP FOR #4-40</text>
<text x="187.1" y="152.6">.796</text>
<text x="409.4" y="152">HELICOIL INSERT = 1.5 * DIA.</text>
<text x="409.4" y="155.4">BOTH SIDES</text>
<text x="230.1" y="161.8">36.5°</text>
<text x="418.2" y="159.2">.011</text>
<text x="426.1" y="159.2">B</text>
<text x="430.1" y="159.2">A</text>
<text x="434.2" y="159.2">C</text>
<text x="310" y="164.8">2X</text>
<text x="314.9" y="164.8">14.207</text>
<text x="400.7" y="171.5">13.450</text>
<text x="401.4" y="168.1">13.686</text>
<text x="400.7" y="179.3">13.006</text>
<text x="400.7" y="175.3">13.044</text>
<text x="310" y="181.9">2X</text>
<text x="314.9" y="181.9">11.508</text>
<text x="148.3" y="188.5">4X</text>
<text x="156.3" y="188.5">.379</text>
<text x="161.8" y="186.9">+.005</text>
<text x="162.2" y="189.8">-.000</text>
<text x="169.8" y="188.5">THRU ALL</text>
<text x="400.7" y="191.9">9.968</text>
<text x="400.7" y="186.7">10.006</text>
<text x="162.6" y="193.6">.007</text>
<text x="170.3" y="193.6">A</text>
<text x="174.8" y="193.6">B</text>
<text x="178.7" y="193.6">C</text>
<text x="400.7" y="196">9.562</text>
<text x="230.1" y="202.1">36.5°</text>
<text x="310" y="199.2">2X</text>
<text x="314.9" y="199.2">8.807</text>
<text x="401.4" y="200.2">9.326</text>
<text x="159.7" y="206.8">8X</text>
<text x="167.8" y="206.8">.221 THRU ALL</text>
<text x="316.9" y="208.9">.010</text>
<text x="324.5" y="208.9">A</text>
<text x="329" y="208.9">B</text>
<text x="332.9" y="208.9">C</text>
<text x="166.9" y="214">.011</text>
<text x="170.1" y="210.2">.500</text>
<text x="174.6" y="214">A</text>
<text x="179" y="214">B</text>
<text x="180.1" y="210.2">.170</text>
<text x="182.9" y="214">C</text>
<text x="253.8" y="221.5">7.051±.003</text>
<text x="191.9" y="239.1">.801</text>
<text x="353.5" y="238.8">45.0°</text>
<text x="221" y="240.9">D</text>
<text x="310" y="251.3">3X</text>
<text x="314.9" y="251.3">.579</text>
<text x="40.7" y="257">3</text>
<text x="44.7" y="257">4X TAP FOR #6-32</text>
<text x="311.5" y="255">0</text>
<text x="401.4" y="255">0</text>
<text x="32.3" y="260.4">HELICOIL INSERT = 1.5 * DIA.</text>
<text x="50" y="264.2">.007</text>
<text x="57.6" y="264.2">D</text>
<text x="61.9" y="264.2">A</text>
<text x="66.3" y="264.2">B</text>
<text x="295.4" y="264.9">C</text>
<text x="384.9" y="268.3" transform="rotate(-90 384.9 268.3)">0</text>
<text x="371.3" y="273.8" transform="rotate(-90 371.3 273.8)">1.085</text>
<text x="374.7" y="275.6" transform="rotate(-90 374.7 275.6)">4X</text>
<text x="374.7" y="271.5" transform="rotate(-90 374.7 271.5)">.855</text>
<text x="378.1" y="272.2" transform="rotate(-90 378.1 272.2)">.625</text>
<text x="381.5" y="275.6" transform="rotate(-90 381.5 275.6)">2X</text>
<text x="381.5" y="271.5" transform="rotate(-90 381.5 271.5)">.313</text>
<text x="107.3" y="298.7" transform="rotate(-36 107.3 298.7)">.236</text>
<text x="107.9" y="294.1" transform="rotate(-36 107.9 294.1)">0</text>
<text x="110.3" y="302.7" transform="rotate(-36 110.3 302.7)">.642</text>
<text x="114.9" y="311.5" transform="rotate(-36 114.9 311.5)">3.718</text>
<text x="118.5" y="316.5" transform="rotate(-36 118.5 316.5)">4.124</text>
<text x="120" y="319.6" transform="rotate(-36 120 319.6)">4.360</text>
<text x="261.8" y="321.9">HELICOIL INSERT = 1.5 * DIA.</text>
<text x="263.4" y="318.5">3</text>
<text x="267.5" y="318.6">2X TAP FOR #4-40</text>
<text x="261.8" y="325.3">BOTH SIDES</text>
<text x="270.5" y="329.1">.011</text>
<text x="278.1" y="329.1">C</text>
<text x="282.4" y="329.1">A</text>
<text x="286.9" y="329.1">B</text>
<text x="385.3" y="329.8">10.120±.005</text>
<text x="182.7" y="335.8" transform="rotate(54 182.7 335.8)">1.085</text>
<text x="383.1" y="333.6">.008</text>
<text x="390.8" y="333.6">A</text>
<text x="395.3" y="333.6">B</text>
<text x="399.2" y="333.6">C</text>
<text x="177.1" y="339.9" transform="rotate(54 177.1 339.9)">0</text>
<text x="179" y="336.5" transform="rotate(54 179 336.5)">4X .855</text>
<text x="306.6" y="336.3">2X</text>
<text x="308.2" y="339.7">0</text>
<text x="311.5" y="336.3">.313</text>
<text x="436" y="347.2">7.000</text>
<text x="498.2" y="347.2">6.985</text>
<text x="296.1" y="355.7" transform="rotate(-90 296.1 355.7)">0</text>
<text x="242.1" y="360.5" transform="rotate(-90 242.1 360.5)">8.500</text>
<text x="261.2" y="360.5" transform="rotate(-90 261.2 360.5)">5.500</text>
<text x="444.3" y="419.7">24100-334 BEAM SPLITTER OPTIC MOUNT</text>
<text x="532.5" y="419.7">2</text>
<text x="536.6" y="419.7">OF</text>
<text x="543.3" y="419.7">3</text>
<text x="434.9" y="420.1">1:4</text>
</g>
<g font-size="2.1">
<text x="431.2" y="404.3">SIZE</text>
<text x="444.3" y="404.3">DWG NO.</text>
<text x="531.8" y="404.3">REV</text>
</g>
<g font-size="1.8">
<text x="431.2" y="414.9">SCALE</text>
<text x="444.3" y="414.9">CAD FILE NAME</text>
<text x="530.9" y="414.9">SHEET</text>
</g>
</svg>
